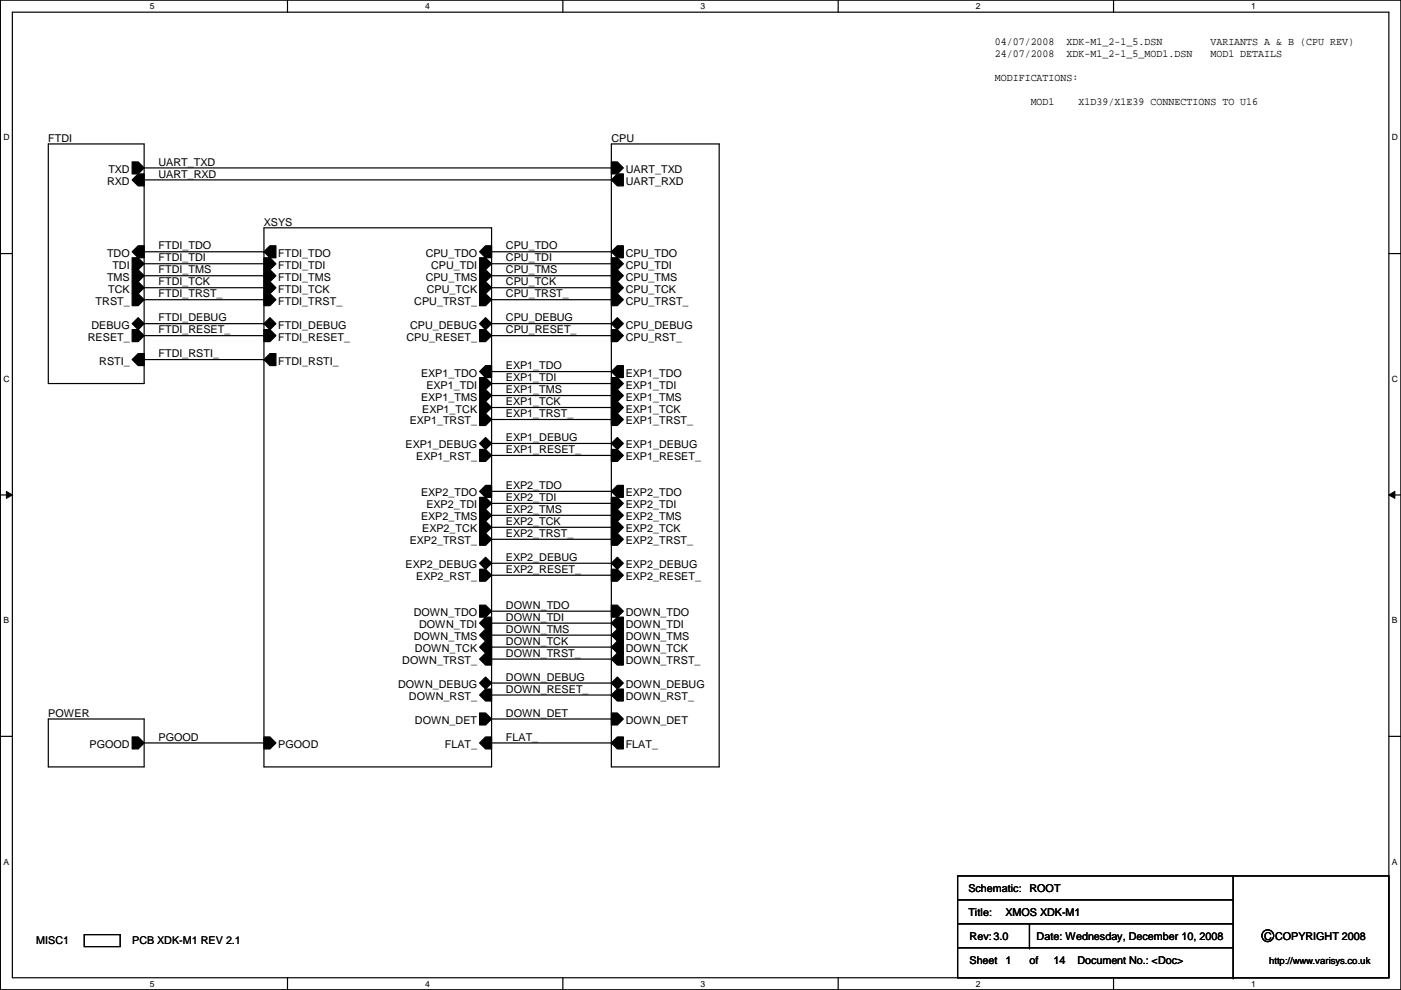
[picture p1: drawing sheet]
<svg xmlns="http://www.w3.org/2000/svg" width="297mm" height="210mm" viewBox="0 0 297 210" stroke-linecap="round" stroke-linejoin="round" font-family="sans-serif">
<path d="M.1 0h296.9v209.8h-296.9zM2.6 2.6h291.9v204.7h-291.9z" fill="none" stroke="#000" stroke-width=".25"/>
<g fill="#fff">
<path d="M31.8 .3h1v2h-1z"/>
<path d="M31.8 207.6h1v1.9h-1z"/>
</g>
<path d="M61 0v2.6M61 207.3v2.5" fill="none" stroke="#000" stroke-width=".25"/>
<g fill="#fff">
<path d="M90.1 .3h1v2h-1z"/>
<path d="M90.1 207.6h1v1.9h-1z"/>
</g>
<path d="M119.3 0v2.6M119.3 207.3v2.5" fill="none" stroke="#000" stroke-width=".25"/>
<g fill="#fff">
<path d="M148.5 .3h1v2h-1z"/>
<path d="M148.5 207.6h1v1.9h-1z"/>
</g>
<path d="M177.7 0v2.6M177.7 207.3v2.5" fill="none" stroke="#000" stroke-width=".25"/>
<g fill="#fff">
<path d="M206.9 .3h1v2h-1z"/>
<path d="M206.9 207.6h1v1.9h-1z"/>
</g>
<path d="M236.1 0v2.6M236.1 207.3v2.5" fill="none" stroke="#000" stroke-width=".25"/>
<g fill="#fff">
<path d="M265.3 .3h.9v2h-.9z"/>
<path d="M265.3 207.6h.9v1.9h-.9z"/>
<path d="M.7 28.2h1.3v1.9h-1.3z"/>
<path d="M295.1 28.2h1.3v1.9h-1.3z"/>
<path d="M.7 79.3h1.3v2h-1.3z"/>
<path d="M295.1 79.3h1.3v2h-1.3z"/>
</g>
<path d="M.1 53.8h2.5M294.5 53.8h2.5" fill="none" stroke="#000" stroke-width=".25"/>
<g fill="#fff">
<path d="M.7 130.5h1.2v2h-1.2z"/>
<path d="M295.1 130.5h1.2v2h-1.2z"/>
</g>
<path d="M.1 104.9h2.5M294.5 104.9h2.5" fill="none" stroke="#000" stroke-width=".25"/>
<path d="M1.4 104.2l1.2 .7-1.2 .8zM294.5 104.9l1.2-.7v1.5z" fill="#000"/>
<path d="M1.4 104.2l1.2 .7-1.2 .8zM294.5 104.9l1.2-.7v1.5z" fill="none" stroke="#000" stroke-width=".21"/>
<g fill="#fff">
<path d="M.7 181.7h1.2v2h-1.2z"/>
<path d="M295.1 181.7h1.2v2h-1.2z"/>
</g>
<g fill="none" stroke="#000" stroke-width=".25">
<path d="M10.2 30.5h20.4v50.8h-20.4zM28 34.3h1.3l1.3 1.3-1.3 1.3h-1.3zM28 38.1l1.3-1.2h1.3v2.5h-1.3zM30.6 35.6h99M30.6 38.1h99M129.6 38.1l1.3-1.2h1.3v2.5h-1.3zM129.6 34.3h1.3l1.3 1.3-1.3 1.3h-1.3zM129.6 35.6h.1M129.6 38.1h.1M129.6 30.5h22.9v132.1h-22.9zM28 54.7h1.3l1.3 1.2-1.3 1.3h-1.3zM28 59.7h1.3l1.3 1.3-1.3 1.3h-1.3z"/>
<path d="M28 53.4l1.3-1.3h1.3v2.6h-1.3zM28 57.2h1.3l1.3 1.3-1.3 1.2h-1.3zM30.6 53.4h25.4M30.6 58.5h25.4M30.6 55.9h25.4M56 54.7h1.2l1.3 1.2-1.3 1.3h-1.2zM56 59.7h1.2l1.3 1.3-1.3 1.3h-1.2zM56 53.4l1.2-1.3h1.3v2.6h-1.3zM56 57.2h1.2l1.3 1.3-1.3 1.2h-1.2zM56 53.4h.1M56 58.5h.1M56 55.9h.1"/>
<path d="M56 48.3h48.2v114.3h-48.2zM101.7 57.2h1.3l1.2 1.3-1.2 1.2h-1.3zM101.7 59.7h1.3l1.2 1.3-1.2 1.3h-1.3zM101.7 53.4l1.3-1.3h1.2v2.6h-1.2zM101.7 54.7h1.3l1.2 1.2-1.2 1.3h-1.3zM104.2 53.4h25.4M104.2 58.5h25.4M104.2 55.9h25.4M129.6 53.4l1.3-1.3h1.3v2.6h-1.3zM129.6 57.2h1.3l1.3 1.3-1.3 1.2h-1.3zM129.6 59.7h1.3l1.3 1.3-1.3 1.3h-1.3zM129.6 54.7h1.3l1.3 1.2-1.3 1.3h-1.3z"/>
<path d="M129.6 53.4h.1M129.6 58.5h.1M129.6 55.9h.1M28 62.3h1.3l1.3 1.2-1.3 1.3h-1.3zM28 69.9h1.3l1.3 1.3-1.3 1.2h-1.3zM28 76.2l1.3-1.2h1.3v2.5h-1.3zM28 68.6l1.3-1.2 1.3 1.2-1.3 1.3zM30.6 61h25.4M30.6 63.5h25.4M30.6 68.6h25.4M30.6 71.2h25.4M30.6 76.2h25.4"/>
<path d="M56 76.2l1.2-1.2h1.3v2.5h-1.3zM56 62.3h1.2l1.3 1.2-1.3 1.3h-1.2zM56 69.9h1.2l1.3 1.3-1.3 1.2h-1.2zM56 68.6l1.2-1.2 1.3 1.2-1.3 1.3zM56 61h.1M56 63.5h.1M56 71.2h.1M56 76.2h.1M56 68.6h.1M101.7 62.3h1.3l1.2 1.2-1.2 1.3h-1.3zM101.7 69.9h1.3l1.2 1.3-1.2 1.2h-1.3zM101.7 78.8l1.3-1.3h1.2v2.6h-1.2z"/>
<path d="M101.7 68.6l1.3-1.2 1.2 1.2-1.2 1.3zM104.2 61h25.4M104.2 63.5h25.4M104.2 68.6h25.4M104.2 71.2h25.4M104.2 78.8h25.4M129.6 69.9h1.3l1.3 1.3-1.3 1.2h-1.3zM129.6 62.3h1.3l1.3 1.2-1.3 1.3h-1.3zM129.6 68.6l1.3-1.2 1.3 1.2-1.3 1.3zM129.6 78.8l1.3-1.3h1.3v2.6h-1.3zM129.6 61h.1M129.6 63.5h.1"/>
<path d="M129.6 68.6h.1M129.6 71.2h.1M129.6 78.8h.1M101.7 87.7h1.3l1.2 1.2-1.2 1.3h-1.3zM101.7 80.1h1.3l1.2 1.2-1.2 1.3h-1.3zM101.7 95.3h1.3l1.2 1.3-1.2 1.2h-1.3zM101.7 82.6h1.3l1.2 1.3-1.2 1.2h-1.3zM101.7 85.1h1.3l1.2 1.3-1.2 1.3h-1.3zM101.7 94l1.3-1.2 1.2 1.2-1.2 1.3zM104.2 86.4h25.4M104.2 88.9h25.4M104.2 83.9h25.4"/>
<path d="M104.2 94h25.4M104.2 96.6h25.4M104.2 81.3h25.4M129.6 85.1h1.3l1.3 1.3-1.3 1.3h-1.3zM129.6 94l1.3-1.2 1.3 1.2-1.3 1.3zM129.6 87.7h1.3l1.3 1.2-1.3 1.3h-1.3zM129.6 95.3h1.3l1.3 1.3-1.3 1.2h-1.3zM129.6 82.6h1.3l1.3 1.3-1.3 1.2h-1.3zM129.6 80.1h1.3l1.3 1.2-1.3 1.3h-1.3zM129.6 86.4h.1M129.6 88.9h.1M129.6 83.9h.1"/>
<path d="M129.6 94h.1M129.6 96.6h.1M129.6 81.3h.1M101.7 105.5h1.3l1.2 1.2-1.2 1.3h-1.3zM101.7 113.1h1.3l1.2 1.2-1.2 1.3h-1.3zM101.7 110.5h1.3l1.2 1.3-1.2 1.3h-1.3zM101.7 108h1.3l1.2 1.3-1.2 1.2h-1.3zM101.7 104.2l1.3-1.3h1.2v2.6h-1.2zM101.7 119.4l1.3-1.2 1.2 1.2-1.2 1.3zM104.2 104.2h25.4M104.2 111.8h25.4M104.2 114.3h25.4"/>
<path d="M104.2 109.3h25.4M104.2 119.4h25.4M104.2 106.7h25.4M129.6 104.2l1.3-1.3h1.3v2.6h-1.3zM129.6 108h1.3l1.3 1.3-1.3 1.2h-1.3zM129.6 119.4l1.3-1.2 1.3 1.2-1.3 1.3zM129.6 110.5h1.3l1.3 1.3-1.3 1.3h-1.3zM129.6 105.5h1.3l1.3 1.2-1.3 1.3h-1.3zM129.6 113.1h1.3l1.3 1.2-1.3 1.3h-1.3zM129.6 104.2h.1M129.6 111.8h.1M129.6 114.3h.1"/>
<path d="M129.6 109.3h.1M129.6 119.4h.1M129.6 106.7h.1M101.7 120.7h1.3l1.2 1.3-1.2 1.2h-1.3zM101.7 134.7l1.3-1.3h1.2v2.5h-1.2zM101.7 132.1l1.3-1.2h1.2v2.5h-1.2zM101.7 139.7l1.3-1.2h1.2v2.5h-1.2zM101.7 137.2l1.3-1.3h1.2v2.6h-1.2zM101.7 128.3h1.3l1.2 1.3-1.2 1.3h-1.3zM104.2 122h25.4M104.2 129.6h25.4M104.2 137.2h25.4"/>
<path d="M104.2 139.7h25.4M104.2 134.7h25.4M104.2 132.1h25.4M129.6 120.7h1.3l1.3 1.3-1.3 1.2h-1.3zM129.6 132.1l1.3-1.2h1.3v2.5h-1.3zM129.6 139.7l1.3-1.2h1.3v2.5h-1.3zM129.6 134.7l1.3-1.3h1.3v2.5h-1.3zM129.6 128.3h1.3l1.3 1.3-1.3 1.3h-1.3zM129.6 137.2l1.3-1.3h1.3v2.6h-1.3zM129.6 122h.1M129.6 129.6h.1M129.6 137.2h.1"/>
<path d="M129.6 139.7h.1M129.6 134.7h.1M129.6 132.1h.1M.1 156.1h2.5M10.2 152.4h20.4v10.2h-20.4zM28 156.3h1.3l1.3 1.2-1.3 1.3h-1.3zM30.6 157.5h25.4M56 156.3h1.2l1.3 1.2-1.3 1.3h-1.2zM56 157.5h.1M101.7 144.8l1.3-1.2 1.2 1.2-1.2 1.3zM101.7 147.4l1.3-1.3h1.2v2.5h-1.2zM101.7 157.5l1.3-1.2h1.2v2.5h-1.2z"/>
<path d="M101.7 151.2h1.3l1.2 1.2-1.2 1.3h-1.3zM104.2 152.4h25.4M104.2 157.5h25.4M104.2 144.8h25.4M104.2 147.4h25.4M129.6 144.8l1.3-1.2 1.3 1.2-1.3 1.3zM129.6 147.4l1.3-1.3h1.3v2.5h-1.3zM129.6 151.2h1.3l1.3 1.2-1.3 1.3h-1.3zM129.6 157.5l1.3-1.2h1.3v2.5h-1.3zM129.6 152.4h.1M129.6 157.5h.1M129.6 144.8h.1"/>
<path d="M129.6 147.4h.1M294.5 156.1h2.5M17.9 198.2h7.6v2.5h-7.6zM203 185.7h91.5v21.6h-91.5zM203 195.9h58.4M203 190.8h58.4M218.3 195.9v5.1M261.4 195.9h.1M261.4 190.8h.1M261.4 185.7v21.6M203 201h58.4M218.3 201h.1"/>
<path d="M261.4 207.3h.1M261.4 201h.1"/>
<circle cx="268.8" cy="198.4" r="1.25"/>
</g>
<g fill="#000">
<path d="M28 68.6l1.3-1.2 1.3 1.2-1.3 1.3zM56 68.6l1.2-1.2 1.3 1.2-1.3 1.3zM101.7 68.6l1.3-1.2 1.2 1.2-1.2 1.3zM129.6 68.6l1.3-1.2 1.3 1.2-1.3 1.3zM101.7 94l1.3-1.2 1.2 1.2-1.2 1.3zM129.6 94l1.3-1.2 1.3 1.2-1.3 1.3zM101.7 119.4l1.3-1.2 1.2 1.2-1.2 1.3zM129.6 119.4l1.3-1.2 1.3 1.2-1.3 1.3zM101.7 144.8l1.3-1.2 1.2 1.2-1.2 1.3zM129.6 144.8l1.3-1.2 1.3 1.2-1.3 1.3z"/>
<path d="M28 34.3h1.3l1.3 1.3-1.3 1.3h-1.3z" fill-rule="evenodd"/>
<path d="M28 38.1l1.3-1.2h1.3v2.5h-1.3z" fill-rule="evenodd"/>
<path d="M129.6 38.1l1.3-1.2h1.3v2.5h-1.3z" fill-rule="evenodd"/>
<path d="M129.6 34.3h1.3l1.3 1.3-1.3 1.3h-1.3z" fill-rule="evenodd"/>
<path d="M28 54.7h1.3l1.3 1.2-1.3 1.3h-1.3z" fill-rule="evenodd"/>
<path d="M28 53.4l1.3-1.3h1.3v2.6h-1.3z" fill-rule="evenodd"/>
<path d="M28 57.2h1.3l1.3 1.3-1.3 1.2h-1.3z" fill-rule="evenodd"/>
<path d="M56 54.7h1.2l1.3 1.2-1.3 1.3h-1.2z" fill-rule="evenodd"/>
<path d="M56 53.4l1.2-1.3h1.3v2.6h-1.3z" fill-rule="evenodd"/>
<path d="M56 57.2h1.2l1.3 1.3-1.3 1.2h-1.2z" fill-rule="evenodd"/>
<path d="M101.7 57.2h1.3l1.2 1.3-1.2 1.2h-1.3z" fill-rule="evenodd"/>
<path d="M101.7 53.4l1.3-1.3h1.2v2.6h-1.2z" fill-rule="evenodd"/>
<path d="M101.7 54.7h1.3l1.2 1.2-1.2 1.3h-1.3z" fill-rule="evenodd"/>
<path d="M129.6 53.4l1.3-1.3h1.3v2.6h-1.3z" fill-rule="evenodd"/>
<path d="M129.6 57.2h1.3l1.3 1.3-1.3 1.2h-1.3z" fill-rule="evenodd"/>
<path d="M129.6 54.7h1.3l1.3 1.2-1.3 1.3h-1.3z" fill-rule="evenodd"/>
<path d="M28 59.7h1.3l1.3 1.3-1.3 1.3h-1.3z" fill-rule="evenodd"/>
<path d="M28 62.3h1.3l1.3 1.2-1.3 1.3h-1.3z" fill-rule="evenodd"/>
<path d="M28 69.9h1.3l1.3 1.3-1.3 1.2h-1.3z" fill-rule="evenodd"/>
<path d="M28 76.2l1.3-1.2h1.3v2.5h-1.3z" fill-rule="evenodd"/>
<path d="M56 59.7h1.2l1.3 1.3-1.3 1.3h-1.2z" fill-rule="evenodd"/>
<path d="M56 76.2l1.2-1.2h1.3v2.5h-1.3z" fill-rule="evenodd"/>
<path d="M56 62.3h1.2l1.3 1.2-1.3 1.3h-1.2z" fill-rule="evenodd"/>
<path d="M56 69.9h1.2l1.3 1.3-1.3 1.2h-1.2z" fill-rule="evenodd"/>
<path d="M101.7 62.3h1.3l1.2 1.2-1.2 1.3h-1.3z" fill-rule="evenodd"/>
<path d="M101.7 59.7h1.3l1.2 1.3-1.2 1.3h-1.3z" fill-rule="evenodd"/>
<path d="M101.7 69.9h1.3l1.2 1.3-1.2 1.2h-1.3z" fill-rule="evenodd"/>
<path d="M101.7 78.8l1.3-1.3h1.2v2.6h-1.2z" fill-rule="evenodd"/>
<path d="M129.6 69.9h1.3l1.3 1.3-1.3 1.2h-1.3z" fill-rule="evenodd"/>
<path d="M129.6 62.3h1.3l1.3 1.2-1.3 1.3h-1.3z" fill-rule="evenodd"/>
<path d="M129.6 59.7h1.3l1.3 1.3-1.3 1.3h-1.3z" fill-rule="evenodd"/>
<path d="M129.6 78.8l1.3-1.3h1.3v2.6h-1.3z" fill-rule="evenodd"/>
<path d="M101.7 87.7h1.3l1.2 1.2-1.2 1.3h-1.3z" fill-rule="evenodd"/>
<path d="M101.7 80.1h1.3l1.2 1.2-1.2 1.3h-1.3z" fill-rule="evenodd"/>
<path d="M101.7 95.3h1.3l1.2 1.3-1.2 1.2h-1.3z" fill-rule="evenodd"/>
<path d="M101.7 82.6h1.3l1.2 1.3-1.2 1.2h-1.3z" fill-rule="evenodd"/>
<path d="M101.7 85.1h1.3l1.2 1.3-1.2 1.3h-1.3z" fill-rule="evenodd"/>
<path d="M129.6 85.1h1.3l1.3 1.3-1.3 1.3h-1.3z" fill-rule="evenodd"/>
<path d="M129.6 87.7h1.3l1.3 1.2-1.3 1.3h-1.3z" fill-rule="evenodd"/>
<path d="M129.6 95.3h1.3l1.3 1.3-1.3 1.2h-1.3z" fill-rule="evenodd"/>
<path d="M129.6 82.6h1.3l1.3 1.3-1.3 1.2h-1.3z" fill-rule="evenodd"/>
<path d="M129.6 80.1h1.3l1.3 1.2-1.3 1.3h-1.3z" fill-rule="evenodd"/>
<path d="M101.7 105.5h1.3l1.2 1.2-1.2 1.3h-1.3z" fill-rule="evenodd"/>
<path d="M101.7 113.1h1.3l1.2 1.2-1.2 1.3h-1.3z" fill-rule="evenodd"/>
<path d="M101.7 110.5h1.3l1.2 1.3-1.2 1.3h-1.3z" fill-rule="evenodd"/>
<path d="M101.7 108h1.3l1.2 1.3-1.2 1.2h-1.3z" fill-rule="evenodd"/>
<path d="M101.7 104.2l1.3-1.3h1.2v2.6h-1.2z" fill-rule="evenodd"/>
<path d="M129.6 104.2l1.3-1.3h1.3v2.6h-1.3z" fill-rule="evenodd"/>
<path d="M129.6 108h1.3l1.3 1.3-1.3 1.2h-1.3z" fill-rule="evenodd"/>
<path d="M129.6 110.5h1.3l1.3 1.3-1.3 1.3h-1.3z" fill-rule="evenodd"/>
<path d="M129.6 105.5h1.3l1.3 1.2-1.3 1.3h-1.3z" fill-rule="evenodd"/>
<path d="M129.6 113.1h1.3l1.3 1.2-1.3 1.3h-1.3z" fill-rule="evenodd"/>
<path d="M101.7 120.7h1.3l1.2 1.3-1.2 1.2h-1.3z" fill-rule="evenodd"/>
<path d="M101.7 134.7l1.3-1.3h1.2v2.5h-1.2z" fill-rule="evenodd"/>
<path d="M101.7 132.1l1.3-1.2h1.2v2.5h-1.2z" fill-rule="evenodd"/>
<path d="M101.7 139.7l1.3-1.2h1.2v2.5h-1.2z" fill-rule="evenodd"/>
<path d="M101.7 137.2l1.3-1.3h1.2v2.6h-1.2z" fill-rule="evenodd"/>
<path d="M101.7 128.3h1.3l1.2 1.3-1.2 1.3h-1.3z" fill-rule="evenodd"/>
<path d="M129.6 120.7h1.3l1.3 1.3-1.3 1.2h-1.3z" fill-rule="evenodd"/>
<path d="M129.6 132.1l1.3-1.2h1.3v2.5h-1.3z" fill-rule="evenodd"/>
<path d="M129.6 139.7l1.3-1.2h1.3v2.5h-1.3z" fill-rule="evenodd"/>
<path d="M129.6 134.7l1.3-1.3h1.3v2.5h-1.3z" fill-rule="evenodd"/>
<path d="M129.6 128.3h1.3l1.3 1.3-1.3 1.3h-1.3z" fill-rule="evenodd"/>
<path d="M129.6 137.2l1.3-1.3h1.3v2.6h-1.3z" fill-rule="evenodd"/>
<path d="M28 156.3h1.3l1.3 1.2-1.3 1.3h-1.3z" fill-rule="evenodd"/>
<path d="M56 156.3h1.2l1.3 1.2-1.3 1.3h-1.2z" fill-rule="evenodd"/>
<path d="M101.7 147.4l1.3-1.3h1.2v2.5h-1.2z" fill-rule="evenodd"/>
<path d="M101.7 157.5l1.3-1.2h1.2v2.5h-1.2z" fill-rule="evenodd"/>
<path d="M101.7 151.2h1.3l1.2 1.2-1.2 1.3h-1.3z" fill-rule="evenodd"/>
<path d="M129.6 147.4l1.3-1.3h1.3v2.5h-1.3z" fill-rule="evenodd"/>
<path d="M129.6 151.2h1.3l1.3 1.2-1.3 1.3h-1.3z" fill-rule="evenodd"/>
<path d="M129.6 157.5l1.3-1.2h1.3v2.5h-1.3z" fill-rule="evenodd"/>
</g>
<g font-size="2.3">
<text x="210.9" y="9.5">04/07/2008</text>
<text x="226.1" y="9.5">XDK-M1_2-1_5.DSN</text>
<text x="256.6" y="9.5">VARIANTS A &amp; B (CPU REV)</text>
<text x="210.9" y="17.1">MODIFICATIONS:</text>
<text x="210.9" y="12.1">24/07/2008</text>
<text x="226.1" y="12.1">XDK-M1_2-1_5_MOD1.DSN</text>
<text x="256.6" y="12.1">MOD1 DETAILS</text>
<text x="218.5" y="22.2">MOD1</text>
<text x="228.7" y="22.2">X1D39/X1E39 CONNECTIONS TO U16</text>
<text x="10.2" y="30.1">FTDI</text>
<text x="33.6" y="35.1">UART_TXD</text>
<text x="129.6" y="30.1">CPU</text>
<text x="22.7" y="39.2">RXD</text>
<text x="23" y="36.7">TXD</text>
<text x="33.6" y="37.6">UART_RXD</text>
<text x="132.7" y="39.2">UART_RXD</text>
<text x="132.7" y="36.7">UART_TXD</text>
<text x="56" y="47.8">XSYS</text>
<text x="33.6" y="52.9">FTDI_TDO</text>
<text x="107.3" y="52.9">CPU_TDO</text>
<text x="22.7" y="54.4">TDO</text>
<text x="22.7" y="59.5">TMS</text>
<text x="23.8" y="57">TDI</text>
<text x="33.6" y="58">FTDI_TMS</text>
<text x="33.6" y="55.4">FTDI_TDI</text>
<text x="59" y="57">FTDI_TDI</text>
<text x="59" y="54.4">FTDI_TDO</text>
<text x="59" y="59.5">FTDI_TMS</text>
<text x="90.3" y="59.5">CPU_TMS</text>
<text x="90.3" y="54.4">CPU_TDO</text>
<text x="91.4" y="57">CPU_TDI</text>
<text x="107.3" y="58">CPU_TMS</text>
<text x="107.3" y="55.4">CPU_TDI</text>
<text x="132.7" y="54.4">CPU_TDO</text>
<text x="132.7" y="59.5">CPU_TMS</text>
<text x="132.7" y="57">CPU_TDI</text>
<text x="20.3" y="64.6">TRST_</text>
<text x="22.9" y="62.1">TCK</text>
<text x="33.6" y="60.5">FTDI_TCK</text>
<text x="33.6" y="63">FTDI_TRST_</text>
<text x="59" y="62.1">FTDI_TCK</text>
<text x="59" y="64.6">FTDI_TRST_</text>
<text x="87.8" y="64.6">CPU_TRST_</text>
<text x="90.5" y="62.1">CPU_TCK</text>
<text x="107.3" y="60.5">CPU_TCK</text>
<text x="107.3" y="63">CPU_TRST_</text>
<text x="132.7" y="64.6">CPU_TRST_</text>
<text x="132.7" y="62.1">CPU_TCK</text>
<text x="19.4" y="69.7">DEBUG</text>
<text x="33.6" y="70.7">FTDI_RESET_</text>
<text x="33.6" y="68.1">FTDI_DEBUG</text>
<text x="59" y="69.7">FTDI_DEBUG</text>
<text x="86.9" y="69.7">CPU_DEBUG</text>
<text x="107.3" y="68.1">CPU_DEBUG</text>
<text x="107.3" y="70.7">CPU_RESET_</text>
<text x="132.7" y="69.7">CPU_DEBUG</text>
<text x="18.6" y="72.2">RESET_</text>
<text x="21" y="77.3">RSTI_</text>
<text x="33.6" y="75.7">FTDI_RSTI_</text>
<text x="59" y="77.3">FTDI_RSTI_</text>
<text x="59" y="72.2">FTDI_RESET_</text>
<text x="86.2" y="72.2">CPU_RESET_</text>
<text x="132.7" y="72.2">CPU_RST_</text>
<text x="89.3" y="79.8">EXP1_TDO</text>
<text x="90.4" y="82.4">EXP1_TDI</text>
<text x="107.3" y="78.3">EXP1_TDO</text>
<text x="107.3" y="83.4">EXP1_TMS</text>
<text x="107.3" y="80.8">EXP1_TDI</text>
<text x="132.7" y="79.8">EXP1_TDO</text>
<text x="132.7" y="82.4">EXP1_TDI</text>
<text x="89.3" y="84.9">EXP1_TMS</text>
<text x="89.5" y="87.5">EXP1_TCK</text>
<text x="107.3" y="85.9">EXP1_TCK</text>
<text x="107.3" y="88.4">EXP1_TRST_</text>
<text x="132.7" y="87.5">EXP1_TCK</text>
<text x="132.7" y="84.9">EXP1_TMS</text>
<text x="86" y="95.1">EXP1_DEBUG</text>
<text x="86.9" y="90">EXP1_TRST_</text>
<text x="107.3" y="93.5">EXP1_DEBUG</text>
<text x="132.7" y="95.1">EXP1_DEBUG</text>
<text x="132.7" y="90">EXP1_TRST_</text>
<text x="88.3" y="97.6">EXP1_RST_</text>
<text x="107.3" y="96.1">EXP1_RESET_</text>
<text x="132.7" y="97.6">EXP1_RESET_</text>
<text x="89.3" y="105.2">EXP2_TDO</text>
<text x="90.4" y="107.8">EXP2_TDI</text>
<text x="107.3" y="103.7">EXP2_TDO</text>
<text x="107.3" y="106.2">EXP2_TDI</text>
<text x="132.7" y="105.2">EXP2_TDO</text>
<text x="132.7" y="107.8">EXP2_TDI</text>
<text x="89.3" y="110.3">EXP2_TMS</text>
<text x="89.5" y="112.9">EXP2_TCK</text>
<text x="107.3" y="111.3">EXP2_TCK</text>
<text x="107.3" y="113.8">EXP2_TRST_</text>
<text x="107.3" y="108.8">EXP2_TMS</text>
<text x="132.7" y="110.3">EXP2_TMS</text>
<text x="132.7" y="112.9">EXP2_TCK</text>
<text x="86.9" y="115.4">EXP2_TRST_</text>
<text x="107.3" y="118.9">EXP2_DEBUG</text>
<text x="132.7" y="115.4">EXP2_TRST_</text>
<text x="86" y="120.5">EXP2_DEBUG</text>
<text x="88.3" y="123">EXP2_RST_</text>
<text x="107.3" y="121.5">EXP2_RESET_</text>
<text x="132.7" y="120.5">EXP2_DEBUG</text>
<text x="132.7" y="123">EXP2_RESET_</text>
<text x="87.7" y="130.6">DOWN_TDO</text>
<text x="107.3" y="129.1">DOWN_TDO</text>
<text x="107.3" y="131.6">DOWN_TDI</text>
<text x="132.7" y="130.6">DOWN_TDO</text>
<text x="87.7" y="135.7">DOWN_TMS</text>
<text x="88.9" y="133.2">DOWN_TDI</text>
<text x="107.3" y="136.7">DOWN_TCK</text>
<text x="107.3" y="134.2">DOWN_TMS</text>
<text x="132.7" y="133.2">DOWN_TDI</text>
<text x="132.7" y="135.7">DOWN_TMS</text>
<text x="85.3" y="140.8">DOWN_TRST_</text>
<text x="88" y="138.3">DOWN_TCK</text>
<text x="107.3" y="139.2">DOWN_TRST_</text>
<text x="132.7" y="140.8">DOWN_TRST_</text>
<text x="132.7" y="138.3">DOWN_TCK</text>
<text x="84.4" y="145.9">DOWN_DEBUG</text>
<text x="86.7" y="148.4">DOWN_RST_</text>
<text x="107.3" y="144.3">DOWN_DEBUG</text>
<text x="107.3" y="146.9">DOWN_RESET_</text>
<text x="132.7" y="145.9">DOWN_DEBUG</text>
<text x="132.7" y="148.4">DOWN_RST_</text>
<text x="10.2" y="152">POWER</text>
<text x="88" y="153.5">DOWN_DET</text>
<text x="107.3" y="151.9">DOWN_DET</text>
<text x="132.7" y="153.5">DOWN_DET</text>
<text x="19" y="158.6">PGOOD</text>
<text x="33.6" y="157">PGOOD</text>
<text x="59" y="158.6">PGOOD</text>
<text x="94.3" y="158.6">FLAT_</text>
<text x="107.3" y="157">FLAT_</text>
<text x="132.7" y="158.6">FLAT_</text>
<text x="205.3" y="189.1">Schematic:</text>
<text x="218.3" y="189.1">ROOT</text>
<text x="205.3" y="194.1">Title:</text>
<text x="213.2" y="194.1">XMOS XDK-M1</text>
<text x="7.7" y="200.2">MISC1</text>
<text x="28" y="200.2">PCB XDK-M1 REV 2.1</text>
<text x="205.6" y="199.2">Rev:3.0</text>
<text x="219.8" y="199.2">Date: Wednesday, December 10, 2008</text>
<text x="268.1" y="199.2">C COPYRIGHT 2008</text>
<text x="205.6" y="204.3">Sheet</text>
<text x="213.2" y="204.3">1</text>
<text x="218.3" y="204.3">of</text>
<text x="223.3" y="204.3">14</text>
<text x="228.4" y="204.3">Document No.: &lt;Doc&gt;</text>
</g>
<text font-size="2" x="269.1" y="204.4">http://www.varisys.co.uk</text>
<g font-size="1.8">
<text x="31.8" y="1.9">5</text>
<text x="90.1" y="1.9">4</text>
<text x="148.5" y="1.9">3</text>
<text x="206.9" y="1.9">2</text>
<text x="265.3" y="1.9">1</text>
<text x=".7" y="29.8">D</text>
<text x="295.1" y="29.8">D</text>
<text x=".7" y="80.9">C</text>
<text x="295.1" y="80.9">C</text>
<text x=".7" y="132.1">B</text>
<text x="295.1" y="132.1">B</text>
<text x=".7" y="183.3">A</text>
<text x="295.1" y="183.3">A</text>
<text x="31.8" y="209.2">5</text>
<text x="90.1" y="209.2">4</text>
<text x="148.5" y="209.2">3</text>
<text x="206.9" y="209.2">2</text>
<text x="265.3" y="209.2">1</text>
</g>
</svg>
